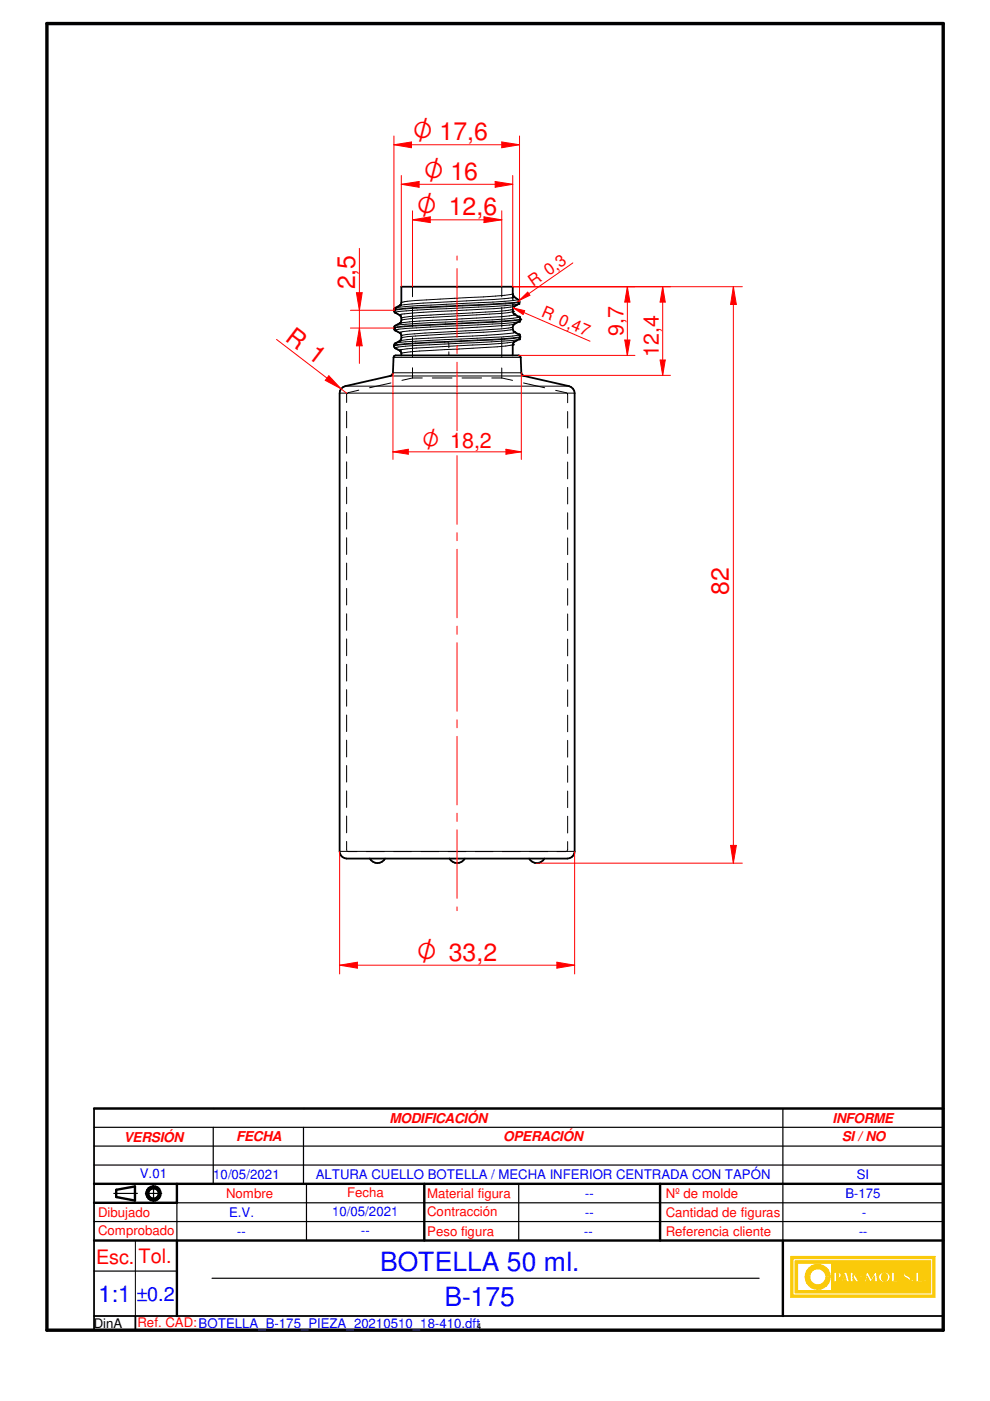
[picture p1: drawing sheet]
<svg xmlns="http://www.w3.org/2000/svg" width="210mm" height="297mm" viewBox="0 0 210 297" stroke-linecap="round" stroke-linejoin="round" font-family="sans-serif">
<path d="M9.9 5h190.1v277h-190.1z" fill="none" stroke="#000" stroke-width=".72"/>
<g fill="none" stroke="#000" stroke-width=".51">
<path d="M19.9 255h17.6M19.9 251h180.1M24.6 252.3v1.5M28.6 251.5v3.1M140 251v12M19.9 263h180.1M166 263v16"/>
<circle cx="32.5" cy="253" r="1.5"/>
<circle cx="32.6" cy="253" r="1.14"/>
</g>
<path d="M19.9 235v47h180.1v-47M19.9 279h180.1M28.7 279v3" fill="none" stroke="#000" stroke-width=".38"/>
<g fill="none" stroke="#000" stroke-width=".25">
<path d="M45.2 239v12M64.3 239v12M166 235v28M19.9 247h180.1M19.9 259h180.1M24.1 253h5M30.8 253h3.5M32.6 251.3v3.5M37.5 255v8M65 251v12M110 251v12M19.9 269.5h17.6"/>
<path d="M45 271h116"/>
</g>
<g fill="#faca0a">
<path d="M167.7 266.4v8.6h30.5v-8.6zM168.1 266.9h29.7v7.7h-29.7z" fill-rule="evenodd"/>
<path d="M168.6 267.3v6.8h28.7v-6.8zM193.1 271.5a.3 .3 0 0 1 .6 0 .3 .3 0 0 1-.6 0zM194.2 269.7h.6v1.9h.8v.2h-1.4zM195.9 271.4l.4-.1v.4l-.3 .1zM169.1 267.8h7.2v5.8h-7.2zM176.8 269.7h.8a.61 .61 0 0 1 .8 .5 .61 .61 0 0 1-.6 .7h-.4v.9h-.6zM179 269.7h.5l.6 2.1h-.6l-.1-.4h-.6l-.2 .4h-.2zM180.3 269.7h.5v.9l.8-.9h.3l-.5 .7 .7 1.4h-.7l-.5-.9-.1 .9h-.5zM182.2 270.6h.8v.2h-.8zM183.7 269.7h.3l.7 1.4 .8-1.4h.3l.3 2.1h-.6l-.1-1.2-.7 1.2h-.2l-.6-1.2-.2 1.2h-.4zM186.4 270.2a1.19 1.19 0 0 1 1.7-.4 1.19 1.19 0 0 1 .3 1.7 1.2 1.2 0 0 1-1.5 .2 1.2 1.2 0 0 1-.5-1.5zM189 269.7h.6v1.9h.8v.2h-1.4zM191.6 270a.73 .73 0 0 1 .8-.3 .73 .73 0 0 1 .6 .6l-.3 .1a.35 .35 0 0 0-.3-.5 .35 .35 0 0 0-.4 .4l.3 .1a.74 .74 0 0 1 .6 1.1 .74 .74 0 0 1-1.2 .1l-.1-.5h.2v.3a.35 .35 0 0 0 .5 .2 .35 .35 0 0 0 .1-.5 .88 .88 0 0 1-.8-1.1z" fill-rule="evenodd"/>
</g>
<g fill="none" stroke="#faca0a" stroke-width=".25">
<path d="M176.8 269.7h.8a.63 .63 0 0 1 .7 .3 .63 .63 0 0 1 0 .8l-.9 .1v.9h-.6zM179 269.7h.5l.6 2.1h-.6l-.1-.4h-.6l-.2 .4h-.2zM180.3 269.7h.5v.9l.8-.9h.3l-.5 .7 .7 1.4h-.7l-.5-.9-.1 .9h-.5zM183.7 269.7h.3l.7 1.4 .8-1.4h.3l.3 2.1h-.6l-.1-1.2-.7 1.2h-.2l-.6-1.2-.2 1.2h-.4zM186.4 270.2a1.19 1.19 0 0 1 1.7-.4 1.19 1.19 0 0 1 .3 1.7 1.2 1.2 0 0 1-1.5 .2 1.2 1.2 0 0 1-.5-1.5zM191.8 271.3h.1M192.2 271.7l-.4-.3v-.3h-.2a.73 .73 0 0 0 .4 .7 .73 .73 0 0 0 .8-.1M192.2 271.7h.1M192.2 269.7l-.4 .2-.2 .4a1.24 1.24 0 0 0 .9 1l.1 .1M192.3 269.7h.1M192.3 269.7l.6 .3 .1 .3-.3 .1a.35 .35 0 0 0-.3-.5 .35 .35 0 0 0-.4 .4l1 .6-.2 .8M192.3 270.4h.1"/>
<path d="M192.6 271.4h.1M192.6 271.4l-.4 .3M192.8 271.7h.1"/>
</g>
<path d="M171.3 269.1a2.65 2.65 0 0 1 2.9-.9 2.65 2.65 0 0 1 1.8 2.4h-.9a1.75 1.75 0 0 0-2.6-1.4 1.75 1.75 0 0 0 0 3 1.75 1.75 0 0 0 2.6-1.4h.9a2.66 2.66 0 0 1-3.6 2.4 2.66 2.66 0 0 1-1.1-4.1z" fill-rule="evenodd" fill="#faca0a"/>
<path d="M171.5 268.9a2.65 2.65 0 0 1 2.8-.7 2.65 2.65 0 0 1 1.7 2.4h-.9a1.74 1.74 0 0 0-2.6-1.4 1.74 1.74 0 0 0 0 3 1.74 1.74 0 0 0 2.6-1.4h.9a2.65 2.65 0 0 1-3.7 2.3 2.65 2.65 0 0 1-.8-4.2z" fill="none" stroke="#faca0a" stroke-width=".25"/>
<path d="M177.4 270l.4 .2v.4l-.3 .2h-.1z" fill-rule="evenodd" fill="#faca0a"/>
<path d="M177.4 270l.4 .2v.4l-.3 .2h-.1z" fill="none" stroke="#faca0a" stroke-width=".25"/>
<path d="M179.1 270.3l.2 .8h-.5z" fill="#faca0a"/>
<path d="M179.1 270.3l.2 .8h-.5z" fill="none" stroke="#faca0a" stroke-width=".25"/>
<path d="M187.1 270.2a.65 .65 0 0 1 .8-.1 .65 .65 0 0 1 .3 .7 .68 .68 0 0 1-.7 .9 .68 .68 0 0 1-.6-.9z" fill-rule="evenodd" fill="#faca0a"/>
<g fill="none" stroke="#faca0a" stroke-width=".25">
<path d="M167.7 266.4h30.5v8.6h-30.5zM168.1 266.9h29.7v7.7h-29.7zM168.6 267.3h28.7v6.8h-28.7zM169.1 267.8h7.2v5.8h-7.2zM182.2 270.6h.8v.2h-.8zM187.2 270l.3-.1a.9 .9 0 0 1 .6 .9 .9 .9 0 0 1-.6 .9 .96 .96 0 0 1-.3-1.7zM189 269.7h.6v1.9h.8v.2h-1.4zM194.2 269.7h.6v1.9h.8v.2h-1.4zM195.9 271.4l.4-.1v.4l-.3 .1z"/>
<circle cx="193.4" cy="271.5" r=".27"/>
</g>
<path d="M19.9 235h180.1M24.6 253.8l4 .8M28.6 251.5l-4 .8M37.5 251v4M90 251v12M37.5 263v16" fill="none" stroke="#000" stroke-width=".51"/>
<path d="M19.9 239h180.1M19.9 235h180.1M45.2 235h.1M64.3 235h.1M19.9 243h180.1M37.5 255h162.5" fill="none" stroke="#000" stroke-width=".25"/>
<g fill="none" stroke="#000" stroke-width=".21">
<path d="M82.7 79.7h28.4M83.3 79h27.2M83.4 75.8h27M87.5 60.8v2.1M87.5 65.1v4.2M87.5 71.5v4.3M87.5 78v2.1M95 72.5v.1M95.1 72.9l.1 .8M95.2 74.6v.7M106.4 60.8v2.1M106.4 65.2v4.2"/>
<path d="M106.4 71.6v4.2M106.4 78v2.1M108.7 62.3v.1M108.7 62.5v1M108.7 64.4v1M108.7 65.4l-.1 .3-.8 .1-4.8 .4a221.9 221.9 0 0 0-17.9 1.2M108.7 62.3l.4 .7M108.7 69.3l-2.4 .4-16.2 .9-3.8 .3-1.2 .3M108.7 73.1a8.1 8.1 0 0 1-3.3 .4l-16.4 .9-3.9 .5M108.7 69.8a9.9 9.9 0 0 1-3.6 .5l-14.6 .8-4.1 .3-1.3 .3M108.7 66.1a17.8 17.8 0 0 1-4.9 .5l-14.6 .8a12.8 12.8 0 0 0-4.1 .5M108.7 62.3a41.5 41.5 0 0 1-9.2 .8l-11.4 .6-3 .5"/>
<path d="M108.8 65.2l-.1 .1M108.8 62.7v.8M108.8 64.4v.7M109 68.7l-7.9 .7a169 169 0 0 0-16.3 1l-.1 .1M109 72.5l-3.3 .4a338.6 338.6 0 0 0-20.8 1.3l-.2 .1M109 65l-4.3 .4-17.3 1-2.2 .2-.4 .2M109.1 63l.8 .5M109.1 63l-4.4 .5-15 .8-4.9 .5M109.1 70.5l-3.4 .4-17.4 .9-3.5 .5M109.1 66.7a16.9 16.9 0 0 1-5.1 .6l-15.1 .8-4.1 .4M109.2 64.9h-.1M109.6 64.7l-.2 .1"/>
<path d="M109.9 72l-5.7 .5-16 .7a14.5 14.5 0 0 0-4.5 .5l.1 .1M109.9 63.5l.3 .5M109.9 68.2l-5.5 .5a326.7 326.7 0 0 0-20.5 1.2l-.2 .1M109.9 72h.1M109.9 63.5l-5.4 .5-16 .8-4.7 .5M110 67.3l-3.1 .3a412 412 0 0 0-22.9 1.4h-.2M110 70.9v.1a238.1 238.1 0 0 1-18.9 1.2l-5.2 .3-2.1 .3M110.2 64v.1M110.2 64.1l-.3 .4-2.8 .3a388.9 388.9 0 0 0-23.2 1.4l-.2 .1M110.2 64.1l-3 .3-18.9 .9a17.9 17.9 0 0 0-4.7 .5M110.2 64l-5.5 .4-16.4 .8a17.9 17.9 0 0 0-4.7 .5M110.3 67.8l-3.2 .4-5.7 .3a227.4 227.4 0 0 0-17.2 .9l-.7 .2"/>
<path d="M110.3 71.5l-5.9 .6-16.3 .8a14.5 14.5 0 0 0-4.6 .5M110.3 67.6l-3.2 .4-5.7 .3a221.4 221.4 0 0 0-17.1 1l-.8 .2M110.3 71.4l-5.9 .6-16.3 .7a14.5 14.5 0 0 0-4.6 .5M72 83.4h49.8M73.2 81.9h47.4M73.5 83.5v1.8M73.5 87.2v3.5M73.5 92.5v3.6M73.5 97.9v3.6M76.1 82.7l-2.3 .6M82.9 81.2l-4.5 1M87.5 80.1h2"/>
<path d="M87.5 80.1l-2.3 .5M91.7 80.1h4.1M98 80.1h4.1M104.3 80.1h2.1M106.4 80.1l2.3 .5M111 81.2l4.5 1M117.8 82.8l2.3 .5M120.3 83.4v.1M120.4 83.6v1.8M120.4 87.2v3.6M120.4 92.6v3.5M120.4 98v3.5"/>
<path d="M73.5 103.3v3.5M73.5 108.7v3.5M73.5 114v3.6M73.5 119.4v3.5M120.4 103.3v3.5M120.4 108.7v3.5M120.4 114v3.6M120.4 119.4v3.6M73.5 124.8v3.5M73.5 130.1v3.5M73.5 135.5v3.5M120.4 124.8v3.5"/>
<path d="M120.4 130.2v3.5M120.4 135.5v3.6M73.5 140.8v3.6M73.5 146.2v3.5M73.5 151.6v3.5M73.5 156.9v3.6M120.4 140.9v3.5M120.4 146.3v3.5M120.4 151.6v3.6M120.4 157v3.5M73.5 162.3v3.5M73.5 167.7v3.5"/>
<path d="M73.5 173v3.6M73.5 178.4v1.9M120.4 162.3v3.6M120.4 167.7v3.5M120.4 173.1v3.5M120.4 178.4l-.1 1.9M72 180.5h49.8M73.6 180.4v.1M73.7 180.5l2 .1M77.7 180.6h3.8M83.5 180.6h3.7M89.2 180.6h3.8"/>
<path d="M95 180.6h3.8M100.8 180.6h3.8M106.5 180.6h3.8M112.3 180.6h3.8M118.1 180.6h1.9M120.3 180.4v.1M28.7 263v16"/>
</g>
<g fill="#000">
<circle cx="83.5" cy="65.7" r=".19"/>
<circle cx="83.5" cy="69.5" r=".19"/>
<circle cx="83.5" cy="69.6" r=".19"/>
<circle cx="83.8" cy="66.3" r=".19"/>
<circle cx="83.8" cy="70.1" r=".19"/>
<circle cx="83.8" cy="65.3" r=".19"/>
<circle cx="83.8" cy="73.8" r=".19"/>
<circle cx="83.8" cy="72.8" r=".19"/>
<circle cx="84.8" cy="68.5" r=".19"/>
<circle cx="84.8" cy="72.3" r=".19"/>
<circle cx="84.8" cy="74.3" r=".19"/>
<circle cx="84.8" cy="70.6" r=".19"/>
<circle cx="84.8" cy="66.8" r=".19"/>
<circle cx="84.8" cy="64.8" r=".19"/>
<circle cx="108.7" cy="73.1" r=".19"/>
<circle cx="108.7" cy="66" r=".19"/>
<circle cx="109" cy="66.6" r=".19"/>
<circle cx="109" cy="70.4" r=".19"/>
<circle cx="109.1" cy="66.6" r=".19"/>
<circle cx="109.1" cy="70.4" r=".19"/>
<circle cx="109.9" cy="64.5" r=".19"/>
<circle cx="110" cy="67.1" r=".19"/>
<circle cx="110" cy="70.9" r=".19"/>
<circle cx="110" cy="72" r=".19"/>
<circle cx="110" cy="68.2" r=".19"/>
<circle cx="110.1" cy="68.2" r=".19"/>
<circle cx="110.1" cy="71.9" r=".19"/>
<circle cx="110.3" cy="67.7" r=".19"/>
</g>
<g fill="none" stroke="#000" stroke-width=".38">
<path d="M108.7 62.3v-1.5h-23.6v3.4a1.59 1.59 0 0 1-1.3 1.1 .63 .63 0 0 0 0 1 1.53 1.53 0 0 1 1.3 1.6 1.54 1.54 0 0 1-1.3 1.1 .63 .63 0 0 0 0 1.1 1.46 1.46 0 0 1 1.3 1.6 1.7 1.7 0 0 1-1.3 1.1 .6 .6 0 0 0 0 1 1.46 1.46 0 0 1 1.3 1.6M108.8 69.8l.3 .6M108.8 66l.3 .7M108.8 62.3a2.21 2.21 0 0 0 1.3 1.5v.5l-.2 .2M109.1 70.4l.9 .5M109.1 66.6l.9 .5M109.1 68.7l-.4 .6v.5M109.1 72.4l-.4 .7v2.3M109.9 64.5a1.46 1.46 0 0 0-1.2 1.1v.4M110 68.2l-1 .5M110 72l-1 .5M110 67.2a.58 .58 0 0 1 0 1"/>
<path d="M110 70.9a.58 .58 0 0 1 0 1M72.3 82.4l.9-.5 9.8-2.3 .3-.6 .1-3.2 .2-.3 .3-.1h26.1l.3 .1 .1 .3 .1 3.2 .3 .6 9.8 2.3a1.58 1.58 0 0 1 1.2 1.5v97.1a1.55 1.55 0 0 1-1.5 1.5h-46.8a1.55 1.55 0 0 1-1.5-1.5v-97.1zM78.4 182a1.85 1.85 0 0 0 3.3 0M95.3 182a1.85 1.85 0 0 0 3.3 0M112.2 182a1.85 1.85 0 0 0 3.2 0"/>
</g>
<g fill="none" stroke="#f00" stroke-width=".21">
<path d="M96.9 54.3v.9M96.9 56.9v14.6M96.9 73.3v1.7M96.9 76.8v14.5M96.9 93.1v1.7M96.9 96.6v14.6M96.9 112.9v1.7M96.9 116.5v14.5M96.9 132.8v1.7M96.9 136.3v14.5M96.9 152.6v1.7M96.9 156.1v14.5"/>
<path d="M96.9 172.4v1.8M96.9 175.9v14.6M72 180.5v26M96.9 192.3v.8M121.8 180.5v26M72 204.6l3.8-.6v1.3z"/>
</g>
<path d="M72 204.6l3.8-.6v1.3z" fill="#f00"/>
<path d="M118.1 204l3.7 .6-3.7 .7z" fill="none" stroke="#f00" stroke-width=".21"/>
<path d="M118.1 204l3.7 .6-3.7 .7z" fill="#f00"/>
<path d="M87.5 44.7v16.1M87.5 46.6l3.7-.6v1.2zM106.4 44.7v16.1M72 204.6h49.8" fill="none" stroke="#f00" stroke-width=".21"/>
<path d="M87.5 46.6l3.7-.6v1.2z" fill="#f00"/>
<path d="M102.6 46l3.8 .6-3.8 .6z" fill="none" stroke="#f00" stroke-width=".21"/>
<path d="M102.6 46l3.8 .6-3.8 .6z" fill="#f00"/>
<path d="M85.1 37.2v23.6M85.1 39.1l3.8-.6v1.2zM108.7 37.2v23.6M87.5 46.6h18.9" fill="none" stroke="#f00" stroke-width=".21"/>
<path d="M85.1 39.1l3.8-.6v1.2z" fill="#f00"/>
<path d="M105 38.5l3.7 .6-3.7 .6z" fill="none" stroke="#f00" stroke-width=".21"/>
<path d="M105 38.5l3.7 .6-3.7 .6z" fill="#f00"/>
<path d="M83.5 28.8v37M83.5 30.7l3.7-.6v1.2zM85.1 39.1h23.6M110.2 28.8v35.2" fill="none" stroke="#f00" stroke-width=".21"/>
<path d="M83.5 30.7l3.7-.6v1.2z" fill="#f00"/>
<path d="M106.4 30.1l3.8 .6-3.8 .6z" fill="none" stroke="#f00" stroke-width=".21"/>
<path d="M106.4 30.1l3.8 .6-3.8 .6z" fill="#f00"/>
<path d="M83.5 30.7h26.7M74.3 65.8h9.2M74.3 69.6h9.2M75.6 62.1h1.2l-.6 3.7z" fill="none" stroke="#f00" stroke-width=".21"/>
<path d="M75.6 62.1h1.2l-.6 3.7z" fill="#f00"/>
<path d="M76.2 69.6l.6 3.7h-1.2z" fill="none" stroke="#f00" stroke-width=".21"/>
<path d="M76.2 69.6l.6 3.7h-1.2z" fill="#f00"/>
<path d="M76.2 52.7v24.3M58.6 72l14.9 11.4M69.7 79.7l2.6 2.7-3.3-1.8z" fill="none" stroke="#f00" stroke-width=".21"/>
<path d="M69.7 79.7l2.6 2.7-3.3-1.8z" fill="#f00"/>
<path d="M121.5 55.8l-11.8 8.2M110.1 63.7l1.8-1.8 .5 .7z" fill="none" stroke="#f00" stroke-width=".21"/>
<path d="M110.1 63.7l1.8-1.8 .5 .7z" fill="#f00"/>
<path d="M108.8 65.3l16.3 7M108.8 65.3l2.5 .6-.4 .8z" fill="none" stroke="#f00" stroke-width=".21"/>
<path d="M108.8 65.3l2.5 .6-.4 .8z" fill="#f00"/>
<path d="M108.7 60.8h25.9M110 75.4h24.6M133 60.8l.6 3.2h-1.1z" fill="none" stroke="#f00" stroke-width=".21"/>
<path d="M133 60.8l.6 3.2h-1.1z" fill="#f00"/>
<path d="M132.5 72.1h1.1l-.6 3.3z" fill="none" stroke="#f00" stroke-width=".21"/>
<path d="M132.5 72.1h1.1l-.6 3.3z" fill="#f00"/>
<path d="M108.7 60.8h33.5M110.6 79.6h31.6M133 60.8v14.6M140.5 60.8l.6 3.2h-1.1z" fill="none" stroke="#f00" stroke-width=".21"/>
<path d="M140.5 60.8l.6 3.2h-1.1z" fill="#f00"/>
<path d="M140 76.3h1.1l-.6 3.3z" fill="none" stroke="#f00" stroke-width=".21"/>
<path d="M140 76.3h1.1l-.6 3.3z" fill="#f00"/>
<path d="M83.3 79v18.4M110.5 79v18.4M140.5 60.8v18.8M83.3 95.8l3.3-.6v1.1z" fill="none" stroke="#f00" stroke-width=".21"/>
<path d="M83.3 95.8l3.3-.6v1.1z" fill="#f00"/>
<path d="M107.3 95.2l3.2 .6-3.2 .5z" fill="none" stroke="#f00" stroke-width=".21"/>
<path d="M107.3 95.2l3.2 .6-3.2 .5z" fill="#f00"/>
<path d="M108.7 60.8h48.7M83.3 95.8h27.2M154.9 179.2h1.2l-.6 3.8zM113.8 183h43.6" fill="none" stroke="#f00" stroke-width=".21"/>
<path d="M154.9 179.2h1.2l-.6 3.8z" fill="#f00"/>
<path d="M155.5 60.8l.6 3.8h-1.2z" fill="none" stroke="#f00" stroke-width=".21"/>
<path d="M155.5 60.8l.6 3.8h-1.2z" fill="#f00"/>
<path d="M155.5 60.8v122.2" fill="none" stroke="#f00" stroke-width=".21"/>
<g font-size="5.8" fill="#f00">
<text x="87.5" y="29.8">O 17,6</text>
<text x="89.8" y="38.1">O 16</text>
<text x="88.4" y="45.6">O 12,6</text>
<text x="88.4" y="203.7">O 33,2</text>
</g>
<g font-size="5.6" fill="#00f">
<text x="80.6" y="269.4">BOTELLA 50 ml.</text>
<text x="94.2" y="276.9">B-175</text>
</g>
<g font-size="5.3" fill="#f00">
<text x="75.3" y="61.3" transform="rotate(-90 75.3 61.3)">2,5</text>
<text x="60.2" y="72.1" transform="rotate(37 60.2 72.1)">R 1</text>
<text x="154.6" y="126.2" transform="rotate(-90 154.6 126.2)">82</text>
</g>
<text font-size="5" fill="#f00" x="89.5" y="95">O 18,2</text>
<text font-size="4.9" fill="#00f" x="20.9" y="276">1:1</text>
<g font-size="4.5" fill="#f00">
<text x="132.2" y="71.2" transform="rotate(-90 132.2 71.2)">9,7</text>
<text x="139.7" y="75.8" transform="rotate(-90 139.7 75.8)">12,4</text>
</g>
<g font-size="4.2" fill="#f00">
<text x="20.4" y="267.9">Esc.</text>
<text x="29.3" y="267.9">Tol.</text>
</g>
<text font-size="4.2" fill="#00f" x="28.9" y="275.8">±0.2</text>
<g font-size="3.5" fill="#f00">
<text x="113.1" y="60.8" transform="rotate(-35 113.1 60.8)">R 0,3</text>
<text x="114.6" y="67.1" transform="rotate(23 114.6 67.1)">R 0,47</text>
</g>
<g font-size="2.9" fill="#f00">
<text x="82.6" y="238">MODIFICACIÓN</text>
<text x="176.5" y="238">INFORME</text>
<text x="26.2" y="242.1">VERSIÓN</text>
<text x="50.1" y="242">FECHA</text>
<text x="106.7" y="242">OPERACIÓN</text>
<text x="178.5" y="242">SI / NO</text>
</g>
<g font-size="2.8" fill="#00f">
<text x="29.6" y="249.8">V.01</text>
<text x="45.2" y="250">10/05/2021</text>
<text x="66.9" y="250">ALTURA CUELLO BOTELLA / MECHA INFERIOR CENTRADA CON TAPÓN</text>
<text x="181.7" y="250">SI</text>
<text x="48.6" y="258">E.V.</text>
<text x="70.4" y="257.9">10/05/2021</text>
<text x="124" y="258">--</text>
<text x="124" y="254">--</text>
<text x="179.2" y="254">B-175</text>
<text x="182.8" y="257.9">-</text>
<text x="50.3" y="262">--</text>
<text x="76.5" y="261.9">--</text>
<text x="123.8" y="262">--</text>
<text x="182.1" y="262.1">--</text>
</g>
<g font-size="2.8" fill="#f00">
<text x="20.8" y="257.9">Dibujado</text>
<text x="47.9" y="254">Nombre</text>
<text x="73.6" y="253.8">Fecha</text>
<text x="90.6" y="253.9">Material figura</text>
<text x="90.6" y="257.9">Contracción</text>
<text x="141.1" y="254">Nº de molde</text>
<text x="141.1" y="257.9">Cantidad de figuras</text>
<text x="20.8" y="261.9">Comprobado</text>
<text x="90.6" y="262">Peso figura</text>
<text x="141.1" y="262">Referencia cliente</text>
<text x="29.2" y="281.4">Ref. CAD:BOTELLA_B-175_PIEZA_20210510_18-410.dft</text>
</g>
<text font-size="2.8" x="19.9" y="281.5">DinA</text>
<text font-size="1.7" x="101.1" y="281.7">4</text>
</svg>
